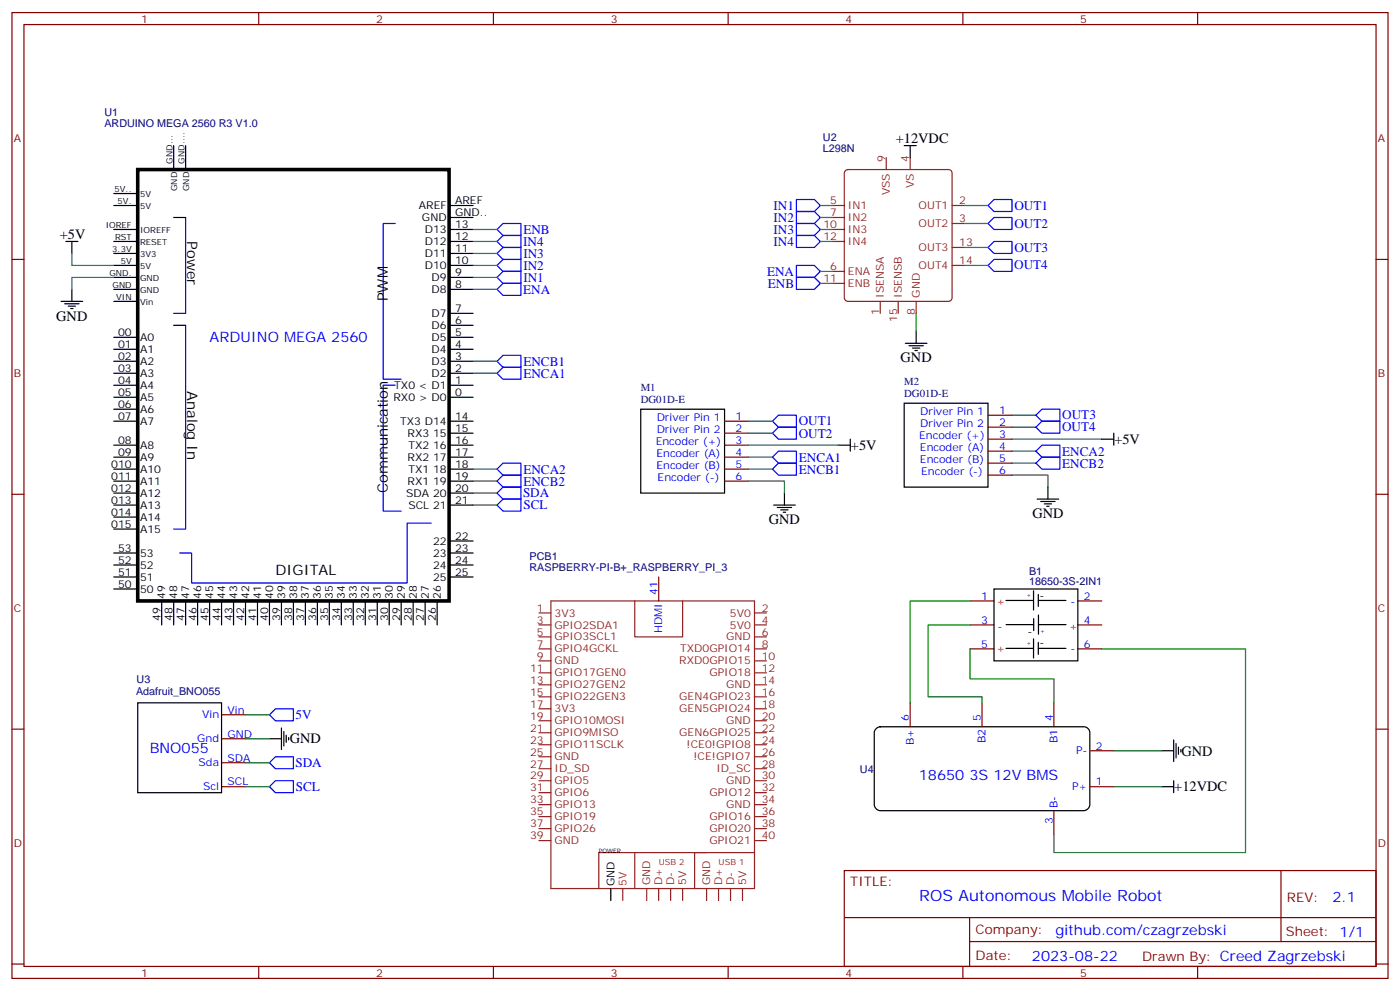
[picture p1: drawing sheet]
<svg xmlns="http://www.w3.org/2000/svg" width="412mm" height="292mm" viewBox="0 0 412 292" stroke-linecap="round" stroke-linejoin="round" font-family="sans-serif">
<g fill="none" stroke="#870000" stroke-width=".35">
<path d="M3.5 3.7h405.4v284.3h-405.4zM7.1 7.2h398.2v277.3h-398.2zM76.2 3.7v3.5M145.3 3.7v3.5M214.5 3.7v3.5M283.6 3.7v3.5M352.8 3.7v3.5M3.5 76.4h3.6M405.3 76.4h3.6M213.4 127.5h7.1M213.4 131.1h7.1M213.4 134.6h7.1"/>
<path d="M213.4 138.1h7.1M213.4 124h7.1M291 125.8h7.1M291 129.3h7.1M291 132.8h7.1M291 136.3h7.1M291 139.9h7.1M291 122.2h7.1M3.5 145.5h3.6M213.4 141.6h7.1M405.3 145.5h3.6M194 169.9v7"/>
<path d="M285.8 176.9h7M317.5 176.9h7.1M285.8 184h7M285.8 191h7M317.5 184h7.1M317.5 191h7.1M3.5 214.7h3.6M65.3 210.4h7M65.3 217.5h7M268.1 206.9v7.1M289.3 206.9v7.1M310.4 206.9v7.1"/>
<path d="M405.3 214.7h3.6M65.3 224.5h7M65.3 231.6h7M310.4 238.7v7M321 231.6h7.1M321 221h7.1M248.7 256.3h156.6v28.2h-156.6zM377.3 256.3v20.9M248.7 270.1h156.5M285.6 277.2h119.6M285.6 270.1v14.2M3.5 283.8h3.6"/>
<path d="M76.2 284.5v3.5M145.3 284.5v3.5M214.5 284.5v3.5M283.6 284.5v3.5M352.8 284.5v3.5M405.3 283.8h3.6"/>
</g>
<g fill="none" stroke="#000" stroke-width=".35">
<path d="M33.5 57h7.1M51.2 42.9v7M54.7 42.9v7M266.3 42.9h3.6M268.1 42.9v3.5M19.4 71.1h3.5M21.2 71.1v3.5M33.5 78.1h7.1M33.5 74.6h7.1M33.5 71.1h7.1M33.5 67.6h7.1M33.5 60.5h7.1"/>
<path d="M51.2 64h3.5M132.3 78.1h7M132.3 74.6h7M132.3 71.1h7M132.3 67.6h7M132.3 60.5h7M132.3 64h7M18 88.7h6.3M19 89.4h4.3M20.1 90.1h2.1M20.8 90.8h.7M21.2 85.2v3.5"/>
<path d="M33.5 99.3h7.1M33.5 85.2h7.1M33.5 81.7h7.1M33.5 88.7h7.1M51.2 95.8h3.5M132.3 99.3h7M132.3 92.3h7M132.3 85.2h7M132.3 81.7h7M132.3 95.8h7M269.9 97.5v3.6M33.5 102.8h7.1"/>
<path d="M33.5 106.4h7.1M33.5 109.9h7.1M33.5 113.4h7.1M33.5 116.9h7.1M132.3 102.8h7M132.3 106.4h7M132.3 109.9h7M132.3 113.4h7M132.3 116.9h7M266.3 118.7h24.7v24.7h-24.7zM266.7 101.1h6.3M267.8 101.8h4.2"/>
<path d="M268.8 102.5h2.1M269.5 103.2h.7M33.5 120.5h7.1M33.5 124h7.1M33.5 131.1h7.1M33.5 134.6h7.1M33.5 138.1h7.1M132.3 124h7M132.3 131.1h7M132.3 134.6h7M132.3 138.1h7M132.3 127.5h7"/>
<path d="M188.7 120.5h24.7v24.7h-24.7zM246.9 131.1h3.6M250.5 129.3v3.5M324.6 129.3h3.5M328.1 127.5v3.6M33.5 141.6h7.1M33.5 145.2h7.1M33.5 148.7h7.1M33.5 152.2h7.1M33.5 155.8h7.1M132.3 141.6h7M132.3 145.2h7"/>
<path d="M132.3 148.7h7M132.3 159.3h7M227.9 148.7h6.3M229 149.4h4.2M230 150.1h2.1M230.7 150.8h.7M231.1 145.2v3.5M305.5 146.9h6.4M306.6 147.6h4.2M307.6 148.3h2.1M308.3 149h.7M308.7 143.4v3.5"/>
<path d="M33.5 166.3h7.1M33.5 162.8h7.1M33.5 169.9h7.1M33.5 173.4h7.1M47.6 176.9v7.1M51.2 176.9v7.1M54.7 176.9v7.1M58.2 176.9v7.1M61.7 176.9v7.1M65.3 176.9v7.1M68.8 176.9v7.1M72.3 176.9v7.1"/>
<path d="M75.8 176.9v7.1M79.4 176.9v7.1M82.9 176.9v7.1M86.4 176.9v7.1M90 176.9v7.1M93.5 176.9v7.1M97 176.9v7.1M100.5 176.9v7.1M104.1 176.9v7.1M107.6 176.9v7.1M111.1 176.9v7.1M114.7 176.9v7.1"/>
<path d="M118.2 176.9v7.1M121.7 176.9v7.1M125.2 176.9v7.1M128.8 176.9v7.1M132.3 166.3h7M132.3 162.8h7M132.3 169.9h7M292.8 173.4h24.7v21.2h-24.7zM296.3 176.8h8.1M304.4 174v5.6M305.9 175v3.5M305.9 176.8h8.1"/>
<path d="M296.3 190.9h8.1M296.4 183.9h8.1M304.4 188.1v5.6M304.5 182.1v3.5M305.9 190.9h8.1M305.9 189.1v3.5M305.9 183.9h8.1M305.9 181.1v5.6M40.6 206.9h24.7v26.5h-24.7zM79.4 217.5h3.5M82.9 214.3v6.4M83.6 215.4v4.2"/>
<path d="M84.3 216.4v2.1M85 217.1v.7M258.1 214.5l1.2-.5h60a1.76 1.76 0 0 1 1.7 1.7v21.2a1.89 1.89 0 0 1-1.7 1.8h-60a1.89 1.89 0 0 1-1.8-1.8v-21.2zM345.7 217.8v6.4M346.4 218.9v4.2M347.1 220v2.1M342.2 221h3.5M342.2 231.6h3.5M345.7 229.8v3.6M347.8 220.7v.7M179.9 261.6v3.5"/>
</g>
<path d="M40.6 49.9h91.7v127h-91.7z" fill="none" stroke="#000" stroke-width="1.1"/>
<g fill="none" stroke="#00f" stroke-width=".35">
<path d="M234.6 58.7h5.3l1.8 1.8-1.8 1.8h-5.3zM54.7 64v28.3h-3.5M116.4 65.8h-3.5v45.9h5.3M146.4 67.6l1.8-1.8h5.3v3.5h-5.3zM146.4 78.1l1.8-1.7h5.3v3.5h-5.3zM146.4 74.6l1.8-1.8h5.3v3.6h-5.3zM148.2 69.3h5.3v3.5h-5.3l-1.8-1.7zM234.6 78.1h5.3l1.8 1.8-1.8 1.8h-5.3zM234.6 62.3h5.3l1.8 1.7-1.8 1.8h-5.3zM234.6 65.8h5.3l1.8 1.8-1.8 1.7h-5.3zM234.6 69.3h5.3l1.8 1.8-1.8 1.7h-5.3zM291 60.5l1.8-1.8h5.3v3.6h-5.3z"/>
<path d="M291 65.8l1.8-1.8h5.3v3.6h-5.3zM291 72.8l1.8-1.7h5.3v3.5h-5.3zM291 78.1l1.8-1.7h5.3v3.5h-5.3zM54.7 95.8v60h-3.5M146.4 85.2l1.8-1.8h5.3v3.6h-5.3zM146.4 81.7l1.8-1.8h5.3v3.5h-5.3zM234.6 81.7h5.3l1.8 1.7-1.8 1.8h-5.3zM116.4 113.4h-3.5v37.1h5.3M146.4 109.9l1.8-1.8h5.3v3.6h-5.3zM146.4 106.4l1.8-1.8h5.3v3.5h-5.3zM146.4 138.1l1.8-1.8h5.3v3.6h-5.3zM227.5 124l1.8-1.8h5.3v3.6h-5.3z"/>
<path d="M227.5 127.5l1.8-1.7h5.3v3.5h-5.3zM227.5 134.6l1.8-1.8h5.3v3.5h-5.3zM229.3 136.3h5.3v3.6h-5.3l-1.8-1.8zM305.2 136.3l1.7-1.7h5.3v3.5h-5.3zM306.9 131.1h5.3v3.5h-5.3l-1.7-1.8zM306.9 124h5.3v3.5h-5.3l-1.7-1.7zM306.9 120.5h5.3v3.5h-5.3l-1.7-1.8zM127 154h-7.1v17.6h-63.5v-8.8h-3.5M146.4 145.2l1.8-1.8h5.3v3.5h-5.3zM146.4 148.7l1.8-1.8h5.3v3.6h-5.3zM146.4 141.6l1.8-1.7h5.3v3.5h-5.3zM79.4 210.4l1.7-1.7h5.3v3.5h-5.3z"/>
<path d="M79.4 231.6l1.7-1.8h5.3v3.6h-5.3zM81.1 222.8h5.3v3.5h-5.3l-1.7-1.8z"/>
</g>
<g fill="none" stroke="#8c2424" stroke-width=".35">
<path d="M248.9 50.4l.9-.5h29.6l.9 .5 .2 .6v36.7l-.5 .8-.6 .2h-29.6l-.9-.5-.2-.5v-36.7zM261.1 46.4v3.5M268.1 46.4v3.5M245.2 60.5h3.5M245.2 79.9h3.5M245.2 64h3.5M245.2 67.6h3.5M245.2 71.1h3.5M280.5 60.5h3.5M280.5 65.8h3.5M280.5 72.8h3.5M280.5 78.1h3.5"/>
<path d="M245.2 83.4h3.5M259.3 88.7v3.6M264.6 88.7v3.6M269.9 88.7v3.6M162.3 176.9h59.9v84.7h-59.9zM187 176.9v10.6h14.1v-10.6M158.7 180.4h3.6M158.7 184h3.6M158.7 187.5h3.6M158.7 191h3.6M158.7 194.6h3.6M158.7 198.1h3.6"/>
<path d="M222.2 180.4h3.6M222.2 184h3.6M222.2 187.5h3.6M222.2 191h3.6M222.2 194.6h3.6M222.2 198.1h3.6M158.7 201.6h3.6M158.7 205.1h3.6M158.7 208.7h3.6M158.7 212.2h3.6M158.7 215.7h3.6M158.7 219.3h3.6"/>
<path d="M222.2 201.6h3.6M222.2 205.1h3.6M222.2 208.7h3.6M222.2 212.2h3.6M222.2 215.7h3.6M222.2 219.3h3.6M158.7 222.8h3.6M158.7 226.3h3.6M158.7 229.8h3.6M158.7 233.4h3.6M158.7 236.9h3.6M222.2 222.8h3.6"/>
<path d="M222.2 226.3h3.6M222.2 229.8h3.6M222.2 233.4h3.6M222.2 236.9h3.6M158.7 240.4h3.6M158.7 243.9h3.6M158.7 247.5h3.6M187 251v10.6M208.1 251h-31.7v10.6M222.2 251h-17.6v10.6M222.2 240.4h3.6M222.2 243.9h3.6"/>
<path d="M222.2 247.5h3.6M190.5 261.6v3.5M194 261.6v3.5M197.6 261.6v3.5M201.1 261.6v3.5M208.1 261.6v3.5M211.7 261.6v3.5M215.2 261.6v3.5M218.7 261.6v3.5"/>
</g>
<g fill="none" stroke="#008700" stroke-width=".35">
<path d="M21.2 74.6v3.5h12.3M139.3 78.1h7.1M139.3 67.6h7.1M139.3 71.1h7.1M139.3 74.6h7.1M241.7 79.9h3.5M241.7 60.5h3.5M241.7 64h3.5M241.7 67.6h3.5M241.7 71.1h3.5M284 60.5h7M284 65.8h7"/>
<path d="M284 72.8h7M284 78.1h7M33.5 81.7h-12.3v3.5M139.3 85.2h7.1M139.3 81.7h7.1M241.7 83.4h3.5M269.9 92.3v5.2M139.3 106.4h7.1M139.3 109.9h7.1M139.3 138.1h7.1M220.5 124h7M220.5 127.5h7"/>
<path d="M220.5 131.1h26.4M220.5 134.6h7M220.5 138.1h7M298.1 139.9h10.6v3.5M298.1 136.3h7.1M298.1 132.8h7.1M298.1 129.3h26.5M298.1 125.8h7.1M298.1 122.2h7.1M139.3 145.2h7.1M139.3 148.7h7.1M139.3 141.6h7.1"/>
<path d="M220.5 141.6h10.6v3.6M285.8 176.9h-17.7v30M285.8 184h-12.4v21.1h15.9v1.8M285.8 191v8.8h24.6v7.1M324.6 191h42.3v60h-56.5v-5.3M72.3 217.5h7.1M72.3 210.4h7.1M72.3 224.5h7.1M72.3 231.6h7.1M328.1 231.6h14.1M328.1 221h14.1"/>
</g>
<path d="M183.4 261.6v3.5" fill="none" stroke="#f00" stroke-width=".35"/>
<text font-size="4.6" fill="#00f" x="270.8" y="265.3">ROS Autonomous Mobile Robot</text>
<g font-size="4.2">
<text x="263.9" y="42.2">+12VDC</text>
<text x="17.6" y="70.4">+5V</text>
<text x="55.1" y="71.1" transform="rotate(90 55.1 71.1)">Power</text>
<text x="114.2" y="88.7" transform="rotate(-90 114.2 88.7)">PWM</text>
<text x="16.6" y="94.4">GND</text>
<text x="265.3" y="106.7">GND</text>
<text x="55.1" y="115.2" transform="rotate(90 55.1 115.2)">Analog In</text>
<text x="328.3" y="130.7">+5V</text>
<text x="250.6" y="132.5">+5V</text>
<text x="114.2" y="145.2" transform="rotate(-90 114.2 145.2)">Communication</text>
<text x="226.5" y="154.3">GND</text>
<text x="304.1" y="152.6">GND</text>
<text x="81.1" y="169.4">DIGITAL</text>
<text x="85.4" y="218.9">GND</text>
<text x="348" y="222.4">GND</text>
<text x="345.9" y="233">+12VDC</text>
</g>
<g font-size="4.2" fill="#00f">
<text x="61.7" y="100.6">ARDUINO MEGA 2560</text>
<text x="44.1" y="221.8">BNO055</text>
<text x="270.7" y="229.8">18650 3S 12V BMS</text>
<text x="392.5" y="265.6">2.1</text>
<text x="310.9" y="275.1">github.com/czagrzebski</text>
<text x="304" y="282.9">2023-08-22</text>
</g>
<g font-size="3.9" fill="#00f">
<text x="227.9" y="61.8">IN1</text>
<text x="227.9" y="65.3">IN2</text>
<text x="298.8" y="61.7">OUT1</text>
<text x="154.2" y="68.9">ENB</text>
<text x="227.9" y="68.8">IN3</text>
<text x="298.8" y="67">OUT2</text>
<text x="154.1" y="72.3">IN4</text>
<text x="154.2" y="75.8">IN3</text>
<text x="227.9" y="72.4">IN4</text>
<text x="298.8" y="74">OUT3</text>
<text x="154.2" y="83">IN1</text>
<text x="154.2" y="79.4">IN2</text>
<text x="225.9" y="81.2">ENA</text>
<text x="298.7" y="79.3">OUT4</text>
<text x="154.1" y="86.6">ENA</text>
<text x="226.2" y="84.7">ENB</text>
<text x="154.2" y="107.7">ENCB1</text>
<text x="154.2" y="111.2">ENCA1</text>
<text x="235.3" y="125.2">OUT1</text>
<text x="312.9" y="123.4">OUT3</text>
<text x="235.3" y="128.9">OUT2</text>
<text x="312.9" y="127">OUT4</text>
<text x="235.3" y="135.9">ENCA1</text>
<text x="312.9" y="134.2">ENCA2</text>
<text x="312.9" y="137.7">ENCB2</text>
<text x="154.2" y="139.5">ENCA2</text>
<text x="154.2" y="143">ENCB2</text>
<text x="235.3" y="139.5">ENCB1</text>
<text x="154.1" y="146.4">SDA</text>
<text x="154.2" y="149.9">SCL</text>
<text x="87" y="211.6">5V</text>
<text x="87" y="225.7">SDA</text>
<text x="87.1" y="232.8">SCL</text>
</g>
<g font-size="3.9" fill="#800">
<text x="250.5" y="260.9">TITLE:</text>
<text x="379.1" y="265.6">REV:</text>
<text x="287.4" y="275.1">Company:</text>
<text x="378.7" y="275.7">Sheet: 1/1</text>
<text x="287.4" y="282.8">Date:</text>
<text x="336.4" y="282.8">Drawn By: Creed Zagrzebski</text>
</g>
<g font-size="3.2" fill="#800">
<text x="41.6" y="6.7">1</text>
<text x="110.8" y="6.7">2</text>
<text x="179.9" y="6.7">3</text>
<text x="249.1" y="6.7">4</text>
<text x="318.2" y="6.7">5</text>
<text x="4.1" y="41.8">A</text>
<text x="405.9" y="41.8">A</text>
<text x="4.1" y="110.9">B</text>
<text x="405.9" y="110.9">B</text>
<text x="4.1" y="180.1">C</text>
<text x="405.9" y="180.1">C</text>
<text x="4.1" y="249.2">D</text>
<text x="405.9" y="249.2">D</text>
<text x="41.6" y="287.5">1</text>
<text x="110.8" y="287.5">2</text>
<text x="179.9" y="287.5">3</text>
<text x="249.1" y="287.5">4</text>
<text x="318.2" y="287.5">5</text>
</g>
<g font-size="3.2" fill="#000080">
<text x="30.8" y="34.2">U1</text>
<text x="30.8" y="37.5">ARDUINO MEGA 2560 R3 V1.0</text>
<text x="242.4" y="41.5">U2</text>
<text x="242.4" y="44.6">L298N</text>
<text x="266.3" y="113.4">M2</text>
<text x="188.7" y="118.7">DG01D-E</text>
<text x="188.7" y="115.2">M1</text>
<text x="266.3" y="116.9">DG01D-E</text>
<text x="156" y="164.9">PCB1</text>
<text x="156" y="168.1">RASPBERRY-PI-B+_RASPBERRY_PI_3</text>
<text x="303.1" y="172.3">18650-3S-2IN1</text>
<text x="303.1" y="169.2">B1</text>
<text x="40.2" y="201">U3</text>
<text x="40.1" y="204.5">Adafruit_BNO055</text>
<text x="253.3" y="227.5">U4</text>
</g>
<g font-size="3.2" fill="#8d2323">
<text x="260.7" y="47.8" transform="rotate(-90 260.7 47.8)">9</text>
<text x="267.8" y="47.8" transform="rotate(-90 267.8 47.8)">4</text>
<text x="262.1" y="57.5" transform="rotate(-90 262.1 57.5)">VSS</text>
<text x="269.2" y="55.3" transform="rotate(-90 269.2 55.3)">VS</text>
<text x="244.6" y="60.1">5</text>
<text x="244.6" y="63.7">7</text>
<text x="249.8" y="61.6">IN1</text>
<text x="249.8" y="65.1">IN2</text>
<text x="270.6" y="61.6">OUT1</text>
<text x="282.6" y="60.1">2</text>
<text x="282.6" y="65.4">3</text>
<text x="242.6" y="67.2">10</text>
<text x="242.6" y="70.7">12</text>
<text x="249.8" y="68.6">IN3</text>
<text x="270.6" y="66.9">OUT2</text>
<text x="249.8" y="72.1">IN4</text>
<text x="270.6" y="73.9">OUT3</text>
<text x="282.6" y="72.5">13</text>
<text x="282.6" y="77.8">14</text>
<text x="242.6" y="83.1">11</text>
<text x="244.6" y="79.6">6</text>
<text x="249.8" y="81">ENA</text>
<text x="270.6" y="79.2">OUT4</text>
<text x="249.8" y="84.5">ENB</text>
<text x="260.3" y="87.7" transform="rotate(-90 260.3 87.7)">ISENSA</text>
<text x="265.6" y="87.7" transform="rotate(-90 265.6 87.7)">ISENSB</text>
<text x="270.9" y="87.7" transform="rotate(-90 270.9 87.7)">GND</text>
<text x="258.9" y="92.9" transform="rotate(-90 258.9 92.9)">1</text>
<text x="264.2" y="94.9" transform="rotate(-90 264.2 94.9)">15</text>
<text x="269.5" y="92.9" transform="rotate(-90 269.5 92.9)">8</text>
<text x="158.1" y="180.1">1</text>
<text x="158.1" y="183.6">3</text>
<text x="163.3" y="181.5">3V3</text>
<text x="163.3" y="185">GPIO2SDA1</text>
<text x="215" y="181.5">5V0</text>
<text x="215" y="185">5V0</text>
<text x="224.4" y="180.1">2</text>
<text x="224.4" y="183.6">4</text>
<text x="158.1" y="187.1">5</text>
<text x="158.1" y="190.7">7</text>
<text x="163.3" y="188.6">GPIO3SCL1</text>
<text x="213.9" y="188.6">GND</text>
<text x="224.4" y="187.1">6</text>
<text x="224.4" y="190.7">8</text>
<text x="156.1" y="197.7">11</text>
<text x="158.1" y="194.2">9</text>
<text x="163.3" y="192.1">GPIO4GCKL</text>
<text x="163.3" y="195.6">GND</text>
<text x="200.1" y="195.6">RXD0GPIO15</text>
<text x="200.4" y="192.1">TXD0GPIO14</text>
<text x="224.4" y="194.2">10</text>
<text x="224.4" y="197.7">12</text>
<text x="156.1" y="201.3">13</text>
<text x="163.3" y="199.1">GPIO17GEN0</text>
<text x="163.3" y="202.7">GPIO27GEN2</text>
<text x="209" y="199.1">GPIO18</text>
<text x="213.9" y="202.7">GND</text>
<text x="224.4" y="201.3">14</text>
<text x="156.1" y="204.8">15</text>
<text x="156.1" y="208.3">17</text>
<text x="163.3" y="206.2">GPIO22GEN3</text>
<text x="163.3" y="209.7">3V3</text>
<text x="200.1" y="206.2">GEN4GPIO23</text>
<text x="200.1" y="209.7">GEN5GPIO24</text>
<text x="224.4" y="204.8">16</text>
<text x="224.4" y="208.3">18</text>
<text x="156.1" y="211.8">19</text>
<text x="156.1" y="215.4">21</text>
<text x="163.3" y="213.3">GPIO10MOSI</text>
<text x="213.9" y="213.3">GND</text>
<text x="224.4" y="211.8">20</text>
<text x="224.4" y="215.4">22</text>
<text x="156.1" y="218.9">23</text>
<text x="163.3" y="216.8">GPIO9MISO</text>
<text x="163.3" y="220.3">GPIO11SCLK</text>
<text x="200.1" y="216.8">GEN6GPIO25</text>
<text x="202.2" y="220.3">!CE0!GPIO8</text>
<text x="224.4" y="218.9">24</text>
<text x="156.1" y="222.4">25</text>
<text x="156.1" y="226">27</text>
<text x="163.3" y="223.8">GND</text>
<text x="163.3" y="227.4">ID_SD</text>
<text x="204.3" y="223.8">!CE!GPIO7</text>
<text x="211" y="227.4">ID_SC</text>
<text x="224.4" y="222.4">26</text>
<text x="224.4" y="226">28</text>
<text x="156.1" y="229.5">29</text>
<text x="156.1" y="233">31</text>
<text x="163.3" y="230.9">GPIO5</text>
<text x="213.9" y="230.9">GND</text>
<text x="224.4" y="229.5">30</text>
<text x="224.4" y="233">32</text>
<text x="156.1" y="236.5">33</text>
<text x="163.3" y="234.4">GPIO6</text>
<text x="163.3" y="237.9">GPIO13</text>
<text x="209" y="234.4">GPIO12</text>
<text x="213.9" y="237.9">GND</text>
<text x="224.4" y="236.5">34</text>
<text x="156.1" y="240.1">35</text>
<text x="156.1" y="243.6">37</text>
<text x="163.3" y="241.5">GPIO19</text>
<text x="163.3" y="245">GPIO26</text>
<text x="209" y="241.5">GPIO16</text>
<text x="209" y="245">GPIO20</text>
<text x="224.4" y="240.1">36</text>
<text x="224.4" y="243.6">38</text>
<text x="156.1" y="247.1">39</text>
<text x="163.3" y="248.5">GND</text>
<text x="209" y="248.5">GPIO21</text>
<text x="224.4" y="247.1">40</text>
<text x="191.6" y="260.5" transform="rotate(-90 191.6 260.5)">GND</text>
<text x="195.1" y="260.5" transform="rotate(-90 195.1 260.5)">D+</text>
<text x="198.6" y="260.5" transform="rotate(-90 198.6 260.5)">D-</text>
<text x="202.1" y="260.5" transform="rotate(-90 202.1 260.5)">5V</text>
<text x="209.2" y="260.5" transform="rotate(-90 209.2 260.5)">GND</text>
<text x="212.7" y="260.5" transform="rotate(-90 212.7 260.5)">D+</text>
<text x="216.3" y="260.5" transform="rotate(-90 216.3 260.5)">D-</text>
<text x="219.8" y="260.5" transform="rotate(-90 219.8 260.5)">5V</text>
</g>
<g font-size="3.2">
<text x="123.4" y="61.6">AREF</text>
<text x="124.3" y="65.1">GND</text>
<text x="134.1" y="60.1">AREF</text>
<text x="134.1" y="63.7">GND..</text>
<text x="125.1" y="68.6">D13</text>
<text x="134.1" y="67.2">13</text>
<text x="134.1" y="70.7">12</text>
<text x="125.1" y="75.7">D11</text>
<text x="125.1" y="72.1">D12</text>
<text x="134.1" y="77.8">10</text>
<text x="134.1" y="74.3">11</text>
<text x="125.1" y="79.2">D10</text>
<text x="127.1" y="82.7">D9</text>
<text x="134.1" y="81.3">9</text>
<text x="127.1" y="86.3">D8</text>
<text x="134.1" y="84.8">8</text>
<text x="127.1" y="93.3">D7</text>
<text x="134.1" y="91.9">7</text>
<text x="134.1" y="95.4">6</text>
<text x="34.8" y="99">00</text>
<text x="41.3" y="100.4">A0</text>
<text x="127.1" y="100.4">D5</text>
<text x="127.1" y="96.8">D6</text>
<text x="134.1" y="99">5</text>
<text x="34.8" y="102.5">01</text>
<text x="34.8" y="106">02</text>
<text x="41.3" y="103.9">A1</text>
<text x="41.3" y="107.4">A2</text>
<text x="127.1" y="107.4">D3</text>
<text x="127.1" y="103.9">D4</text>
<text x="134.1" y="106">3</text>
<text x="134.1" y="102.5">4</text>
<text x="34.8" y="109.5">03</text>
<text x="34.8" y="113.1">04</text>
<text x="41.3" y="110.9">A3</text>
<text x="127.1" y="110.9">D2</text>
<text x="134.1" y="113.1">1</text>
<text x="134.1" y="109.5">2</text>
<text x="34.8" y="116.6">05</text>
<text x="41.3" y="114.5">A4</text>
<text x="41.3" y="118">A5</text>
<text x="115.9" y="118">RX0 &gt; D0</text>
<text x="116.2" y="114.5">TX0 &lt; D1</text>
<text x="134.1" y="116.6">0</text>
<text x="34.8" y="120.1">06</text>
<text x="34.8" y="123.6">07</text>
<text x="41.3" y="121.5">A6</text>
<text x="41.3" y="125.1">A7</text>
<text x="117.8" y="125.1">TX3 D14</text>
<text x="134.1" y="123.6">14</text>
<text x="34.8" y="130.7">08</text>
<text x="120" y="128.6">RX3 15</text>
<text x="134.1" y="130.7">16</text>
<text x="134.1" y="127.2">15</text>
<text x="32.8" y="137.8">010</text>
<text x="34.8" y="134.2">09</text>
<text x="41.3" y="132.1">A8</text>
<text x="41.3" y="135.6">A9</text>
<text x="120" y="135.6">RX2 17</text>
<text x="120.3" y="132.1">TX2 16</text>
<text x="134.1" y="137.8">18</text>
<text x="134.1" y="134.2">17</text>
<text x="32.8" y="141.3">011</text>
<text x="41.3" y="139.2">A10</text>
<text x="41.3" y="142.7">A11</text>
<text x="120" y="142.7">RX1 19</text>
<text x="120.3" y="139.2">TX1 18</text>
<text x="134.1" y="141.3">19</text>
<text x="32.8" y="144.8">012</text>
<text x="32.8" y="148.3">013</text>
<text x="41.3" y="146.2">A12</text>
<text x="41.3" y="149.8">A13</text>
<text x="119.7" y="146.2">SDA 20</text>
<text x="120.3" y="149.8">SCL 21</text>
<text x="134.1" y="148.3">21</text>
<text x="134.1" y="144.8">20</text>
<text x="32.8" y="151.9">014</text>
<text x="32.8" y="155.4">015</text>
<text x="41.3" y="153.3">A14</text>
<text x="41.3" y="156.8">A15</text>
<text x="127.6" y="160.3">22</text>
<text x="134.1" y="158.9">22</text>
<text x="34.8" y="162.5">53</text>
<text x="34.8" y="166">52</text>
<text x="41.3" y="163.9">53</text>
<text x="41.3" y="167.4">52</text>
<text x="127.6" y="167.4">24</text>
<text x="127.6" y="163.9">23</text>
<text x="134.1" y="166">24</text>
<text x="134.1" y="162.5">23</text>
<text x="34.8" y="169.5">51</text>
<text x="34.8" y="173">50</text>
<text x="41.3" y="170.9">51</text>
<text x="127.6" y="170.9">25</text>
<text x="134.1" y="169.5">25</text>
<text x="41.3" y="174.4">50</text>
<text x="48.7" y="176.2" transform="rotate(-90 48.7 176.2)">49</text>
<text x="52.2" y="176.2" transform="rotate(-90 52.2 176.2)">48</text>
<text x="55.7" y="176.2" transform="rotate(-90 55.7 176.2)">47</text>
<text x="59.3" y="176.2" transform="rotate(-90 59.3 176.2)">46</text>
<text x="62.8" y="176.2" transform="rotate(-90 62.8 176.2)">45</text>
<text x="66.3" y="176.2" transform="rotate(-90 66.3 176.2)">44</text>
<text x="69.8" y="176.2" transform="rotate(-90 69.8 176.2)">43</text>
<text x="73.4" y="176.2" transform="rotate(-90 73.4 176.2)">42</text>
<text x="76.9" y="176.2" transform="rotate(-90 76.9 176.2)">41</text>
<text x="80.4" y="176.2" transform="rotate(-90 80.4 176.2)">40</text>
<text x="84" y="176.2" transform="rotate(-90 84 176.2)">39</text>
<text x="87.5" y="176.2" transform="rotate(-90 87.5 176.2)">38</text>
<text x="91" y="176.2" transform="rotate(-90 91 176.2)">37</text>
<text x="94.5" y="176.2" transform="rotate(-90 94.5 176.2)">36</text>
<text x="98.1" y="176.2" transform="rotate(-90 98.1 176.2)">35</text>
<text x="101.6" y="176.2" transform="rotate(-90 101.6 176.2)">34</text>
<text x="105.1" y="176.2" transform="rotate(-90 105.1 176.2)">33</text>
<text x="108.7" y="176.2" transform="rotate(-90 108.7 176.2)">32</text>
<text x="112.2" y="176.2" transform="rotate(-90 112.2 176.2)">31</text>
<text x="115.7" y="176.2" transform="rotate(-90 115.7 176.2)">30</text>
<text x="119.2" y="176.2" transform="rotate(-90 119.2 176.2)">29</text>
<text x="122.8" y="176.2" transform="rotate(-90 122.8 176.2)">28</text>
<text x="126.3" y="176.2" transform="rotate(-90 126.3 176.2)">27</text>
<text x="129.8" y="176.2" transform="rotate(-90 129.8 176.2)">26</text>
<text x="306.2" y="176.2">-</text>
<text x="47.3" y="182.7" transform="rotate(-90 47.3 182.7)">49</text>
<text x="50.8" y="182.7" transform="rotate(-90 50.8 182.7)">48</text>
<text x="54.3" y="182.7" transform="rotate(-90 54.3 182.7)">47</text>
<text x="57.9" y="182.7" transform="rotate(-90 57.9 182.7)">46</text>
<text x="61.4" y="182.7" transform="rotate(-90 61.4 182.7)">45</text>
<text x="64.9" y="182.7" transform="rotate(-90 64.9 182.7)">44</text>
<text x="68.4" y="182.7" transform="rotate(-90 68.4 182.7)">43</text>
<text x="72" y="182.7" transform="rotate(-90 72 182.7)">42</text>
<text x="75.5" y="182.7" transform="rotate(-90 75.5 182.7)">41</text>
<text x="79" y="182.7" transform="rotate(-90 79 182.7)">40</text>
<text x="82.5" y="182.7" transform="rotate(-90 82.5 182.7)">39</text>
<text x="86.1" y="182.7" transform="rotate(-90 86.1 182.7)">38</text>
<text x="89.6" y="182.7" transform="rotate(-90 89.6 182.7)">37</text>
<text x="93.1" y="182.7" transform="rotate(-90 93.1 182.7)">36</text>
<text x="96.7" y="182.7" transform="rotate(-90 96.7 182.7)">35</text>
<text x="100.2" y="182.7" transform="rotate(-90 100.2 182.7)">34</text>
<text x="103.7" y="182.7" transform="rotate(-90 103.7 182.7)">33</text>
<text x="107.2" y="182.7" transform="rotate(-90 107.2 182.7)">32</text>
<text x="110.8" y="182.7" transform="rotate(-90 110.8 182.7)">31</text>
<text x="114.3" y="182.7" transform="rotate(-90 114.3 182.7)">30</text>
<text x="117.8" y="182.7" transform="rotate(-90 117.8 182.7)">29</text>
<text x="121.4" y="182.7" transform="rotate(-90 121.4 182.7)">28</text>
<text x="124.9" y="182.7" transform="rotate(-90 124.9 182.7)">27</text>
<text x="128.4" y="182.7" transform="rotate(-90 128.4 182.7)">26</text>
<text x="302.6" y="187">-</text>
<text x="306.2" y="190.3">-</text>
<text x="181" y="260.9" transform="rotate(-90 181 260.9)">GND</text>
</g>
<g font-size="3.2" fill="#00f">
<text x="193.4" y="124">Driver Pin 1</text>
<text x="216.7" y="123.6">1</text>
<text x="271" y="122.2">Driver Pin 1</text>
<text x="271" y="125.8">Driver Pin 2</text>
<text x="294.3" y="125.4">2</text>
<text x="294.3" y="121.9">1</text>
<text x="193.1" y="131.1">Encoder (+)</text>
<text x="193.4" y="127.5">Driver Pin 2</text>
<text x="216.7" y="127.2">2</text>
<text x="216.7" y="130.7">3</text>
<text x="270.8" y="129.3">Encoder (+)</text>
<text x="294.3" y="128.9">3</text>
<text x="193.4" y="134.6">Encoder (A)</text>
<text x="216.7" y="134.2">4</text>
<text x="216.7" y="137.8">5</text>
<text x="271" y="136.3">Encoder (B)</text>
<text x="271" y="132.8">Encoder (A)</text>
<text x="294.3" y="132.5">4</text>
<text x="294.3" y="136">5</text>
<text x="193.4" y="138.1">Encoder (B)</text>
<text x="193.7" y="141.6">Encoder (-)</text>
<text x="216.7" y="141.3">6</text>
<text x="271.3" y="139.9">Encoder (-)</text>
<text x="294.3" y="139.5">6</text>
<text x="193.7" y="175.2" transform="rotate(-90 193.7 175.2)">41</text>
<text x="289" y="176.6">1</text>
<text x="315.4" y="178">-</text>
<text x="319.3" y="176.6">2</text>
<text x="289" y="183.6">3</text>
<text x="293.9" y="185.4">-</text>
<text x="319.3" y="183.6">4</text>
<text x="195.1" y="186.5" transform="rotate(-90 195.1 186.5)">HDMI</text>
<text x="289" y="190.7">5</text>
<text x="319.3" y="190.7">6</text>
<text x="315.4" y="192.1">-</text>
<text x="59.5" y="211.5">Vin</text>
<text x="67" y="210.1">Vin</text>
<text x="267.8" y="212.2" transform="rotate(-90 267.8 212.2)">6</text>
<text x="288.9" y="212.2" transform="rotate(-90 288.9 212.2)">5</text>
<text x="310.1" y="212.2" transform="rotate(-90 310.1 212.2)">4</text>
<text x="58.1" y="218.5">Gnd</text>
<text x="67" y="217.1">GND</text>
<text x="269.2" y="219.4" transform="rotate(-90 269.2 219.4)">B+</text>
<text x="290.3" y="218.9" transform="rotate(-90 290.3 218.9)">B2</text>
<text x="311.5" y="218.9" transform="rotate(-90 311.5 218.9)">B1</text>
<text x="322.8" y="220.7">2</text>
<text x="58.5" y="225.6">Sda</text>
<text x="67" y="224.2">SDA</text>
<text x="317" y="222.1">P-</text>
<text x="59.9" y="232.7">Scl</text>
<text x="67" y="231.2">SCL</text>
<text x="315.8" y="232.7">P+</text>
<text x="322.8" y="231.2">1</text>
<text x="311.5" y="237.9" transform="rotate(-90 311.5 237.9)">B-</text>
<text x="310.1" y="242.4" transform="rotate(-90 310.1 242.4)">3</text>
</g>
<g font-size="3.2" fill="#f00">
<text x="293.5" y="178">+</text>
<text x="314.9" y="185.4">+</text>
<text x="293.5" y="192.1">+</text>
<text x="184.5" y="260.9" transform="rotate(-90 184.5 260.9)">5V</text>
</g>
<g font-size="2.5">
<text x="50.8" y="48.2" transform="rotate(-90 50.8 48.2)">GND...</text>
<text x="54.3" y="48.2" transform="rotate(-90 54.3 48.2)">GND....</text>
<text x="33.8" y="56.6">5V..</text>
<text x="41.3" y="58">5V</text>
<text x="52.2" y="56.3" transform="rotate(-90 52.2 56.3)">GND</text>
<text x="55.7" y="56.3" transform="rotate(-90 55.7 56.3)">GND</text>
<text x="34.7" y="60.1">5V.</text>
<text x="41.3" y="61.6">5V</text>
<text x="31.1" y="67.2">IOREF</text>
<text x="33.9" y="70.7">RST</text>
<text x="41.3" y="68.6">IOREFF</text>
<text x="33.1" y="74.3">3.3V</text>
<text x="35.5" y="77.8">5V</text>
<text x="41.3" y="75.7">3V3</text>
<text x="41.3" y="72.1">RESET</text>
<text x="32.2" y="81.3">GND.</text>
<text x="41.3" y="82.7">GND</text>
<text x="41.3" y="79.2">5V</text>
<text x="33.1" y="84.8">GND</text>
<text x="34.2" y="88.4">VIN</text>
<text x="41.3" y="86.3">GND</text>
<text x="41.3" y="89.8">Vin</text>
</g>
<g font-size="2.5" fill="#8d2323">
<text x="194" y="254.5">USB 2</text>
<text x="211.7" y="254.5">USB 1</text>
</g>
<g font-size="1.8">
<text x="302.3" y="175.9">+</text>
<text x="302.3" y="190">+</text>
<text x="306.4" y="186.3">+</text>
<text x="176.4" y="251">POWER</text>
</g>
</svg>
